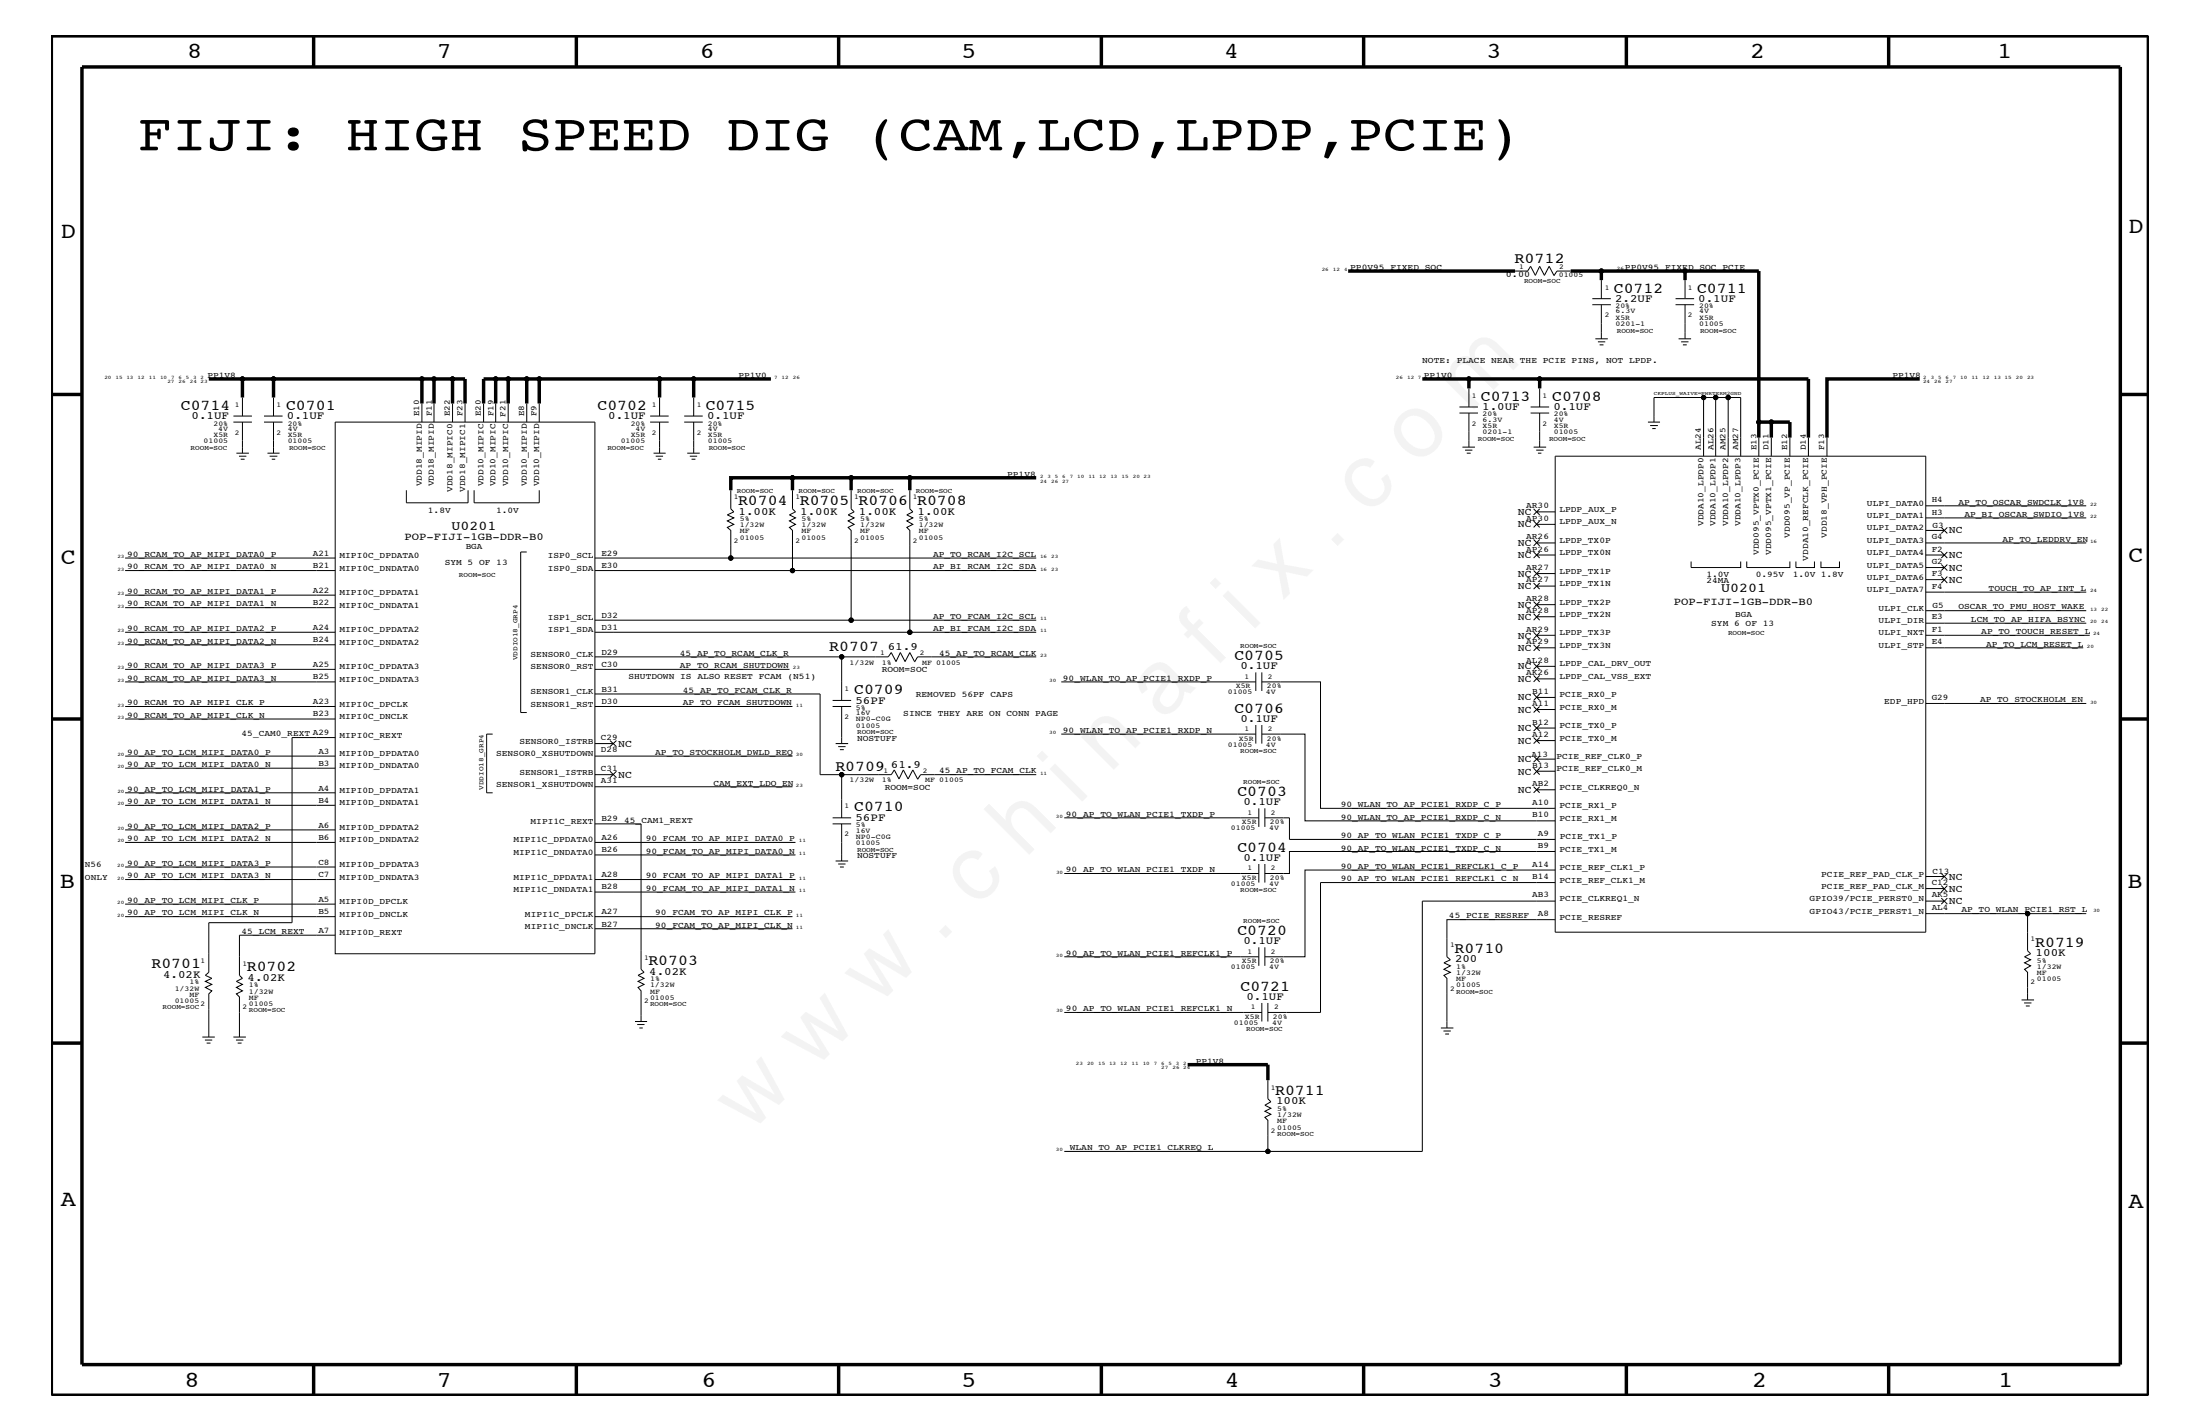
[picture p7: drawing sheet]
<svg xmlns="http://www.w3.org/2000/svg" width="432mm" height="279mm" viewBox="0 0 432 279" stroke-linecap="round" stroke-linejoin="round" font-family="sans-serif">
<g fill="none" stroke="#000" stroke-width=".2">
<path d="M297.4 53.2h2.4l.6-.9 .9 1.7 .9-1.7 .9 1.7 1-1.7 .9 1.7M308.3 53.2h-2.7l-.6 .9M312.5 58.6h3.7M312.5 59.8h3.7M314.3 55v3.6M314.3 59.8v6.7M328.9 58.6h3.6M328.9 59.8h3.6M330.7 55v3.6M330.7 59.8v6.7M47.6 78v3.6M53.7 78v3.6"/>
<path d="M82.8 79.2v3.6M85.2 79.2v3.6M88.8 79.2v3.6M91.3 79.2v3.6M94.9 79.2v3.6M97.3 79.2v3.6M99.7 79.2v3.6M103.4 79.2v3.6M105.8 79.2v3.6M129.5 78v3.6M313.1 66.5h2.5M313.6 67.1h1.5"/>
<path d="M314 67.7h.7M329.5 66.5h2.4M330 67.1h1.4M330.3 67.7h.8M334.4 78v11.5M336.7 78v11.5M339.2 78v11.5M45.8 82.8h3.6M45.8 81.6h3.6M46.4 88.9h2.5M46.9 89.5h1.4M47.2 90.1h.8"/>
<path d="M47.6 82.8v6.1M51.8 81.6h3.7M51.8 82.8h3.7M52.5 88.9h2.4M52.9 89.5h1.5M53.3 90.1h.7M53.7 82.8v6.1M65.8 82.8h51v104.3h-51zM79.8 96.2v2.5h12.1v-2.5M93.1 96.2v2.5h12.7v-2.5M127.6 82.8h3.6M127.6 81.6h3.6"/>
<path d="M128.3 88.9h2.3M128.7 89.5h1.4M129.1 90.1h.7M129.5 82.8v6.1M134.3 81.6h3.6M134.3 82.8h3.6M305.2 89.5h72.8v93.4h-72.8zM323.4 82.8h2.4M323.9 83.5h1.5M324.3 84.1h.7M324.6 82.8v-4.8h17.1v11.5M345.2 85.9v3.6"/>
<path d="M347.7 85.9v3.6M351.3 85.9v3.6M354.9 85.9v3.6M358.6 85.9v3.6M378 99.2h31.5M24.6 111.9h41.2M24.6 109.5h41.2M24.6 119.2h41.2M24.6 116.8h41.2M103.4 108.3h-1.2v31.5h1.2M116.8 111.9h38.7M116.8 109.5h26.6"/>
<path d="M143.4 107.1v2.4h60M155.5 107.1v4.8h47.9M167.1 107.1v14.6h36.3M301.6 108.9h3.6M301.6 106.5h3.6M301.6 100.4h3.6M301.6 112.5h3.6M301.6 115h3.6M301.6 118.6h3.6M301.6 102.9h3.6M331.9 110.2v1.2h9.8v-1.2M342.8 110.2v1.2h8.5v-1.2"/>
<path d="M352.5 110.2v1.2h3.6v-1.2M357.4 110.2v1.2h3.6v-1.2M378 111.4h3.6M378 113.7h3.6M378 101.6h31.5M378 108.9h3.6M378 106.5h31.5M378 104.1h3.6M378 116.2h31.5M378 119.8h31.5M381 110.8l1.2 1.1M381 113.1l1.2 1.3"/>
<path d="M381 108.3l1.2 1.2M381 103.5l1.2 1.2M382.2 110.8l-1.2 1.1M382.2 113.1l-1.2 1.3M382.2 108.3l-1.2 1.2M382.2 103.5l-1.2 1.2M24.6 124.1h41.2M24.6 131.3h41.2M24.6 138.6h41.2M24.6 133.8h41.2M24.6 126.5h41.2M116.8 124.1h61.8"/>
<path d="M116.8 121.7h50.3M116.8 131.3h38.1M116.8 128.9h48.4M116.8 138.6h38.7M116.8 136.2h44.2M208.3 133.8h34.5M251.3 133.8h7.9v24.8h46M301.6 124.6h3.6M301.6 127.1h3.6M301.6 136.8h3.6M301.6 130.7h3.6M301.6 133.2h3.6"/>
<path d="M301.6 121h3.6M301.6 139.2h3.6M378 122.3h31.5M378 124.6h32.2M378 127.1h30.9M378 138h31.5M24.6 148.4h41.2M24.6 141.1h41.2M24.6 150.7h41.2M24.6 158h41.2M24.6 155.6h41.2M65.8 144.7h-8.5v36.3h-16.3v9.8l-.7 .6 1.3 .6-1.3 .6 1.3 .5-1.3 .6 1.3 .7-.6 .6v8.5"/>
<path d="M96.7 144h-1.2v11.6h1.2M116.8 145.9h3.5M116.8 148.4h38.7M116.8 152h3.5M116.8 154.4h38.7M119.7 151.3l1.3 1.3M119.7 145.3l1.3 1.2M121 151.3l-1.3 1.3M121 145.3l-1.3 1.2M208.3 144h34.5M251.3 144h4.8v17.1h49.1M301.6 145.3h3.6"/>
<path d="M301.6 142.9h3.6M301.6 151.3h3.6M301.6 148.9h3.6M301.6 155h3.6M24.6 165.3h41.2M24.6 172.6h41.2M24.6 179.9h41.2M24.6 162.8h41.2M24.6 170.1h41.2M24.6 177.4h41.2M116.8 161.6h9v28.6l.6 .6-1.2 .6 1.2 .6-1.2 .6 1.2 .5-1.2 .6 .6 .7v6M116.8 167.7h39.3"/>
<path d="M116.8 165.3h39.3M116.8 175h39.3M116.8 172.6h39.3M116.8 179.9h38.7M208.9 171.4h34.5M208.9 160.5h34.5M253.1 164.7h52.1M259.2 173.2h46M279.2 176.8v49.1h-30.3M301.6 176.8h3.6M305.2 170.7h-49.1v17h-4.2M305.2 167.1h-52.1v4.3h-1.2"/>
<path d="M378 179.3h20M378 176.8h3.6M378 172h3.6M378 174.4h3.6M381 171.4l1.2 1.2M381 173.8l1.2 1.2M381 176.2l1.2 1.2M382.2 171.4l-1.2 1.2M382.2 173.8l-1.2 1.2M382.2 176.2l-1.2 1.2M409.5 179.3h-11.5v7.2l.6 .6-1.2 .6 1.2 .6-1.2 .6 1.2 .6-1.2 .7 .6 .6v5.4M65.8 183.5h-18.8v7.9l.6 .6-1.2 .6 1.2 .5-1.2 .6 1.2 .7-1.2 .6 .6 .6v7.9"/>
<path d="M116.8 182.2h38.7M208.9 198.7h35.1M208.9 187.7h34.5M301.6 180.4h3.6M396.8 196.2h2.4M397.3 196.8h1.4M397.6 197.4h.8M39.7 203.5h2.5M40.2 204.1h1.5M40.6 204.7h.7M45.8 203.5h2.5M46.3 204.1h1.5"/>
<path d="M46.7 204.7h.7M124.6 200.4h2.4M125.1 201h1.4M125.5 201.7h.7M248.9 222.9v3h-40"/>
<circle cx="314.3" cy="53.2" r=".42"/>
<circle cx="330.7" cy="53.2" r=".42"/>
<circle cx="47.6" cy="74.4" r=".42"/>
<circle cx="53.7" cy="74.4" r=".42"/>
<circle cx="82.8" cy="74.4" r=".42"/>
<circle cx="85.2" cy="74.4" r=".42"/>
<circle cx="88.8" cy="74.4" r=".42"/>
<circle cx="97.3" cy="74.4" r=".42"/>
<circle cx="99.7" cy="74.4" r=".42"/>
<circle cx="103.4" cy="74.4" r=".42"/>
<circle cx="105.8" cy="74.4" r=".42"/>
<circle cx="129.5" cy="74.4" r=".42"/>
<circle cx="334.4" cy="78" r=".42"/>
<circle cx="336.7" cy="78" r=".42"/>
<circle cx="339.2" cy="78" r=".42"/>
<circle cx="345.2" cy="82.8" r=".42"/>
<circle cx="347.7" cy="82.8" r=".42"/>
<circle cx="398" cy="179.3" r=".42"/>
</g>
<g fill="none" stroke="#000" stroke-width=".68" stroke-linecap="butt">
<path d="M10.1 7h411.6v266.8h-411.6zM16.1 13.1h400.1v254.6h-400.1zM61.6 7v6.1M113.1 7v6.1M164.6 7v6.1M216.2 7v6.1M267.6 7v6.1M319.2 7v6.1M370.7 7v6.1M264.6 53.2h32.8M308.3 53.2h36.9v29.6M314.3 53.2v1.8"/>
<path d="M330.7 53.2v1.8M10.1 77.4h6M41 74.4h12.7M47.6 74.4v3.6M82.8 74.4h-29.1v3.6M85.2 74.4h-2.4v4.8M88.8 79.2v-4.8h2.5v4.8M88.8 74.4h-3.6v4.8M97.3 74.4h-2.4v4.8M99.7 74.4h-2.4v4.8M103.4 74.4h-3.7v4.8M105.8 74.4h-2.4v4.8"/>
<path d="M129.5 74.4h-23.7v4.8M136.2 74.4h-6.7v3.6M302.2 74.4h52.7v11.5M376.8 74.4h-18.2v11.5M416.2 77.4h5.5M347.7 82.8v3.1M347.7 82.8h3.6v3.1M347.7 82.8h-2.5v3.1M10.1 141.1h6M416.2 141.1h5.5M10.1 204.7h6M416.2 204.7h5.5"/>
<path d="M61.6 267.7v6.1M113.1 267.7v6.1M164.6 267.7v6.1M216.2 268v5.8M267.6 267.7v6.1M319.2 267.7v6.1M370.7 267.7v6.1"/>
</g>
<g fill="#000">
<circle cx="314.3" cy="53.2" r=".42"/>
<circle cx="330.7" cy="53.2" r=".42"/>
<circle cx="47.6" cy="74.4" r=".42"/>
<circle cx="53.7" cy="74.4" r=".42"/>
<circle cx="82.8" cy="74.4" r=".42"/>
<circle cx="85.2" cy="74.4" r=".42"/>
<circle cx="88.8" cy="74.4" r=".42"/>
<circle cx="97.3" cy="74.4" r=".42"/>
<circle cx="99.7" cy="74.4" r=".42"/>
<circle cx="103.4" cy="74.4" r=".42"/>
<circle cx="105.8" cy="74.4" r=".42"/>
<circle cx="129.5" cy="74.4" r=".42"/>
<circle cx="334.3" cy="78" r=".42"/>
<circle cx="336.7" cy="78" r=".42"/>
<circle cx="339.2" cy="78" r=".42"/>
<circle cx="345.2" cy="82.8" r=".42"/>
<circle cx="347.6" cy="82.8" r=".42"/>
<circle cx="397.9" cy="179.3" r=".42"/>
</g>
<text font-size="17.6" x="147.1" y="222.6" transform="rotate(-45 147.1 222.6)">w w w . c h i n a f i x . c o m</text>
<text font-size="10.2" x="27" y="29.5">FIJI: HIGH SPEED DIG (CAM,LCD,LPDP,PCIE)</text>
<g font-size="4.5">
<text x="36.7" y="11.5">8</text>
<text x="85.8" y="11.5">7</text>
<text x="137.3" y="11.5">6</text>
<text x="188.7" y="11.5">5</text>
<text x="240.3" y="11.5">4</text>
<text x="291.8" y="11.5">3</text>
<text x="343.5" y="11.5">2</text>
<text x="392" y="11.5">1</text>
<text x="11.9" y="46.8">D</text>
<text x="417.7" y="45.7">D</text>
<text x="11.9" y="110.6">C</text>
<text x="417.7" y="110.4">C</text>
<text x="11.8" y="174.3">B</text>
<text x="417.6" y="174.2">B</text>
<text x="11.9" y="236.7">A</text>
<text x="417.7" y="237.1">A</text>
<text x="36.2" y="272.1">8</text>
<text x="85.8" y="272.1">7</text>
<text x="137.7" y="272.1">6</text>
<text x="188.7" y="272.1">5</text>
<text x="240.4" y="272.1">4</text>
<text x="292" y="272.1">3</text>
<text x="343.9" y="272.1">2</text>
<text x="392.2" y="272.1">1</text>
</g>
<g font-size="3">
<text x="297.2" y="51.7">R0712</text>
<text x="316.7" y="57.4">C0712</text>
<text x="333.1" y="57.4">C0711</text>
<text x="35.5" y="80.5">C0714</text>
<text x="56.1" y="80.5">C0701</text>
<text x="117.3" y="80.5">C0702</text>
<text x="138.5" y="80.5">C0715</text>
<text x="290.7" y="78.6">C0713</text>
<text x="304.6" y="78.6">C0708</text>
<text x="144.9" y="99.1">R0704</text>
<text x="157" y="99.1">R0705</text>
<text x="168.5" y="99.1">R0706</text>
<text x="180" y="99.1">R0708</text>
<text x="162.8" y="127.7">R0707</text>
<text x="242.3" y="129.6">C0705</text>
<text x="167.6" y="136.2">C0709</text>
<text x="242.3" y="139.8">C0706</text>
<text x="164" y="151.3">R0709</text>
<text x="167.6" y="159.2">C0710</text>
<text x="242.9" y="156.2">C0703</text>
<text x="242.9" y="167.1">C0704</text>
<text x="242.9" y="183.5">C0720</text>
<text x="399.5" y="185.8">R0719</text>
<text x="29.7" y="190">R0701</text>
<text x="48.4" y="190.6">R0702</text>
<text x="127.3" y="189.4">R0703</text>
<text x="285.5" y="187">R0710</text>
<text x="243.5" y="194.4">C0721</text>
<text x="250.3" y="214.9">R0711</text>
</g>
<g font-size="2.6">
<text x="88.6" y="104.1">U0201</text>
<text x="337.8" y="116.2">U0201</text>
</g>
<g font-size="2.2">
<text x="317" y="59.2">2.2UF</text>
<text x="333.3" y="59.2">0.1UF</text>
<text x="37.6" y="82.2">0.1UF</text>
<text x="56.3" y="82.2">0.1UF</text>
<text x="119.4" y="82.2">0.1UF</text>
<text x="138.8" y="82.2">0.1UF</text>
<text x="290.9" y="80.5">1.0UF</text>
<text x="304.9" y="80.5">0.1UF</text>
<text x="144.9" y="101">1.00K</text>
<text x="157.1" y="101">1.00K</text>
<text x="168.6" y="101">1.00K</text>
<text x="180.1" y="101">1.00K</text>
<text x="174.2" y="127.6">61.9</text>
<text x="243.5" y="131.3">0.1UF</text>
<text x="167.9" y="138">56PF</text>
<text x="243.5" y="141.7">0.1UF</text>
<text x="174.8" y="150.7">61.9</text>
<text x="167.9" y="161.1">56PF</text>
<text x="244.1" y="158">0.1UF</text>
<text x="244.1" y="168.9">0.1UF</text>
<text x="244.1" y="185.3">0.1UF</text>
<text x="32" y="191.9">4.02K</text>
<text x="127.4" y="191.2">4.02K</text>
<text x="285.6" y="188.8">200</text>
<text x="399.5" y="187.6">100K</text>
<text x="48.6" y="192.5">4.02K</text>
<text x="244.6" y="196.2">0.1UF</text>
<text x="250.4" y="216.7">100K</text>
</g>
<g font-size="2.1">
<text x="79.4" y="105.9">POP-FIJI-1GB-DDR-B0</text>
<text x="328.5" y="118.6">POP-FIJI-1GB-DDR-B0</text>
</g>
<g font-size="2">
<text x="297.9" y="101">NC</text>
<text x="297.9" y="103.5">NC</text>
<text x="297.9" y="107.1">NC</text>
<text x="382.5" y="104.7">NC</text>
<text x="297.9" y="109.5">NC</text>
<text x="297.9" y="113.1">NC</text>
<text x="382.5" y="112">NC</text>
<text x="382.5" y="109.5">NC</text>
<text x="297.9" y="115.6">NC</text>
<text x="297.9" y="119.2">NC</text>
<text x="382.5" y="114.4">NC</text>
<text x="297.9" y="121.7">NC</text>
<text x="297.9" y="125.3">NC</text>
<text x="297.9" y="127.7">NC</text>
<text x="297.9" y="131.3">NC</text>
<text x="297.9" y="133.8">NC</text>
<text x="297.9" y="137.4">NC</text>
<text x="297.9" y="139.8">NC</text>
<text x="297.9" y="143.5">NC</text>
<text x="121.3" y="146.5">NC</text>
<text x="297.9" y="145.9">NC</text>
<text x="297.9" y="149.5">NC</text>
<text x="121.3" y="152.6">NC</text>
<text x="297.9" y="152">NC</text>
<text x="297.9" y="155.6">NC</text>
<text x="382.5" y="172.6">NC</text>
<text x="382.5" y="175">NC</text>
<text x="382.5" y="177.4">NC</text>
</g>
<text font-size="1.8" x="295.6" y="54.4">0.00</text>
<g font-size="1.7">
<text x="265" y="52.9">PP0V95_FIXED_SOC</text>
<text x="318.9" y="52.9">PP0V95_FIXED_SOC_PCIE</text>
<text x="279.1" y="71.3">NOTE: PLACE NEAR THE PCIE PINS, NOT LPDP.</text>
<text x="40.7" y="74.1">PP1V8</text>
<text x="144.9" y="74.1">PP1V0</text>
<text x="279.5" y="74.1">PP1V0</text>
<text x="371.4" y="74.1">PP1V8</text>
<text x="82.3" y="81.6" transform="rotate(-90 82.3 81.6)">E10</text>
<text x="84.8" y="81.6" transform="rotate(-90 84.8 81.6)">F11</text>
<text x="88.3" y="81.6" transform="rotate(-90 88.3 81.6)">E22</text>
<text x="90.8" y="81.6" transform="rotate(-90 90.8 81.6)">F23</text>
<text x="94.4" y="81.6" transform="rotate(-90 94.4 81.6)">E20</text>
<text x="96.9" y="81.6" transform="rotate(-90 96.9 81.6)">F19</text>
<text x="99.2" y="81.7" transform="rotate(-90 99.2 81.7)">F21</text>
<text x="102.9" y="81.6" transform="rotate(-90 102.9 81.6)">E8</text>
<text x="105.3" y="81.6" transform="rotate(-90 105.3 81.6)">F9</text>
<text x="333.8" y="88.3" transform="rotate(-90 333.8 88.3)">AL24</text>
<text x="336.3" y="88.3" transform="rotate(-90 336.3 88.3)">AL26</text>
<text x="338.7" y="88.3" transform="rotate(-90 338.7 88.3)">AM25</text>
<text x="341.1" y="88.3" transform="rotate(-90 341.1 88.3)">AM27</text>
<text x="344.8" y="88.3" transform="rotate(-90 344.8 88.3)">E13</text>
<text x="347.1" y="88.3" transform="rotate(-90 347.1 88.3)">D11</text>
<text x="350.8" y="88.3" transform="rotate(-90 350.8 88.3)">E12</text>
<text x="354.4" y="88.3" transform="rotate(-90 354.4 88.3)">D14</text>
<text x="358.1" y="88.3" transform="rotate(-90 358.1 88.3)">F13</text>
<text x="82.8" y="95.4" transform="rotate(-90 82.8 95.4)">VDD18_MIPID</text>
<text x="85.2" y="95.4" transform="rotate(-90 85.2 95.4)">VDD18_MIPID</text>
<text x="94.9" y="95.4" transform="rotate(-90 94.9 95.4)">VDD10_MIPIC</text>
<text x="97.3" y="95.4" transform="rotate(-90 97.3 95.4)">VDD10_MIPIC</text>
<text x="99.7" y="95.4" transform="rotate(-90 99.7 95.4)">VDD10_MIPIC</text>
<text x="103.4" y="95.4" transform="rotate(-90 103.4 95.4)">VDD10_MIPID</text>
<text x="105.8" y="95.4" transform="rotate(-90 105.8 95.4)">VDD10_MIPID</text>
<text x="197.7" y="93.5">PP1V8</text>
<text x="84" y="100.6">1.8V</text>
<text x="88.8" y="96.5" transform="rotate(-90 88.8 96.5)">VDD18_MIPIC0</text>
<text x="91.3" y="96.5" transform="rotate(-90 91.3 96.5)">VDD18_MIPIC1</text>
<text x="97.4" y="100.6">1.0V</text>
<text x="299.6" y="99.7">AR30</text>
<text x="306.1" y="100.4">LPDP_AUX_P</text>
<text x="366.4" y="99.3">ULPI_DATA0</text>
<text x="366.4" y="101.6">ULPI_DATA1</text>
<text x="379.1" y="98.5">H4</text>
<text x="379.1" y="101">H3</text>
<text x="384.4" y="99">AP_TO_OSCAR_SWDCLK_1V8</text>
<text x="385.6" y="101.4">AP_BI_OSCAR_SWDIO_1V8</text>
<text x="91.4" y="107.7">BGA</text>
<text x="299.6" y="105.8">AR26</text>
<text x="299.6" y="102.1">AP30</text>
<text x="306.1" y="106.5">LPDP_TX0P</text>
<text x="306.1" y="102.9">LPDP_AUX_N</text>
<text x="334.3" y="103.2" transform="rotate(-90 334.3 103.2)">VDDA10_LPDP0</text>
<text x="336.7" y="103.2" transform="rotate(-90 336.7 103.2)">VDDA10_LPDP1</text>
<text x="339.2" y="103.2" transform="rotate(-90 339.2 103.2)">VDDA10_LPDP2</text>
<text x="341.6" y="103.2" transform="rotate(-90 341.6 103.2)">VDDA10_LPDP3</text>
<text x="351.3" y="105.5" transform="rotate(-90 351.3 105.5)">VDD095_VP_PCIE</text>
<text x="358.6" y="105.5" transform="rotate(-90 358.6 105.5)">VDD18_VPH_PCIE</text>
<text x="366.4" y="106.5">ULPI_DATA3</text>
<text x="366.4" y="104.1">ULPI_DATA2</text>
<text x="379.1" y="105.8">G4</text>
<text x="379.3" y="103.6">G3</text>
<text x="393" y="106.3">AP_TO_LEDDRV_EN</text>
<text x="25" y="109.3">90_RCAM_TO_AP_MIPI_DATA0_P</text>
<text x="25" y="111.7">90_RCAM_TO_AP_MIPI_DATA0_N</text>
<text x="61.4" y="109.1">A21</text>
<text x="61.4" y="111.4">B21</text>
<text x="66.6" y="109.5">MIPI0C_DPDATA0</text>
<text x="66.6" y="112">MIPI0C_DNDATA0</text>
<text x="87.3" y="110.8">SYM 5 OF 13</text>
<text x="107.5" y="112">ISP0_SDA</text>
<text x="107.5" y="109.5">ISP0_SCL</text>
<text x="118" y="111.4">E30</text>
<text x="118" y="109.1">E29</text>
<text x="183.1" y="109.3">AP_TO_RCAM_I2C_SCL</text>
<text x="183.1" y="111.7">AP_BI_RCAM_I2C_SDA</text>
<text x="299.6" y="108.2">AP26</text>
<text x="299.6" y="111.9">AR27</text>
<text x="306.1" y="108.9">LPDP_TX0N</text>
<text x="306.1" y="112.6">LPDP_TX1P</text>
<text x="334.9" y="113.1">1.0V</text>
<text x="344.6" y="113.1">0.95V</text>
<text x="345.2" y="108.9" transform="rotate(-90 345.2 108.9)">VDD095_VPTX0_PCIE</text>
<text x="347.6" y="108.9" transform="rotate(-90 347.6 108.9)">VDD095_VPTX1_PCIE</text>
<text x="351.9" y="113.1">1.0V 1.8V</text>
<text x="354.9" y="110" transform="rotate(-90 354.9 110)">VDDA10_REFCLK_PCIE</text>
<text x="366.4" y="111.4">ULPI_DATA5</text>
<text x="366.4" y="113.7">ULPI_DATA6</text>
<text x="366.4" y="108.9">ULPI_DATA4</text>
<text x="379.1" y="110.6">G2</text>
<text x="379.1" y="113.1">F3</text>
<text x="379.1" y="108.2">F2</text>
<text x="25" y="116.5">90_RCAM_TO_AP_MIPI_DATA1_P</text>
<text x="25" y="119">90_RCAM_TO_AP_MIPI_DATA1_N</text>
<text x="61.4" y="118.7">B22</text>
<text x="61.4" y="116.4">A22</text>
<text x="66.6" y="119.2">MIPI0C_DNDATA1</text>
<text x="66.6" y="116.8">MIPI0C_DPDATA1</text>
<text x="299.6" y="114.2">AP27</text>
<text x="299.6" y="117.9">AR28</text>
<text x="306.1" y="115">LPDP_TX1N</text>
<text x="306.1" y="118.6">LPDP_TX2P</text>
<text x="334.9" y="114.4">24MA</text>
<text x="366.4" y="116.2">ULPI_DATA7</text>
<text x="368.7" y="119.8">ULPI_CLK</text>
<text x="379.1" y="115.5">F4</text>
<text x="379.3" y="119.3">G5</text>
<text x="384.4" y="119.6">OSCAR_TO_PMU_HOST_WAKE</text>
<text x="390.3" y="115.9">TOUCH_TO_AP_INT_L</text>
<text x="25" y="123.8">90_RCAM_TO_AP_MIPI_DATA2_P</text>
<text x="61.4" y="123.6">A24</text>
<text x="66.6" y="124.1">MIPI0C_DPDATA2</text>
<text x="107.5" y="124.1">ISP1_SDA</text>
<text x="107.5" y="121.7">ISP1_SCL</text>
<text x="118" y="123.6">D31</text>
<text x="118" y="121.2">D32</text>
<text x="183.1" y="121.4">AP_TO_FCAM_I2C_SCL</text>
<text x="183.1" y="123.8">AP_BI_FCAM_I2C_SDA</text>
<text x="299.6" y="120.3">AP28</text>
<text x="299.6" y="124">AR29</text>
<text x="306.1" y="121">LPDP_TX2N</text>
<text x="306.1" y="124.7">LPDP_TX3P</text>
<text x="335.9" y="122.9">SYM 6 OF 13</text>
<text x="340.6" y="121">BGA</text>
<text x="368.7" y="122.3">ULPI_DIR</text>
<text x="368.7" y="124.7">ULPI_NXT</text>
<text x="379.1" y="121.5">E3</text>
<text x="379.1" y="124">F1</text>
<text x="386.8" y="122">LCM_TO_AP_HIFA_BSYNC</text>
<text x="388.9" y="124.4">AP_TO_TOUCH_RESET_L</text>
<text x="25" y="126.3">90_RCAM_TO_AP_MIPI_DATA2_N</text>
<text x="25" y="131.1">90_RCAM_TO_AP_MIPI_DATA3_P</text>
<text x="61.4" y="126">B24</text>
<text x="61.4" y="130.8">A25</text>
<text x="66.6" y="126.5">MIPI0C_DNDATA2</text>
<text x="66.6" y="131.3">MIPI0C_DPDATA3</text>
<text x="104.1" y="131.3">SENSOR0_RST</text>
<text x="104.1" y="128.9">SENSOR0_CLK</text>
<text x="118" y="130.8">C30</text>
<text x="118" y="128.5">D29</text>
<text x="133.4" y="131.1">AP_TO_RCAM_SHUTDOWN</text>
<text x="133.4" y="128.7">45_AP_TO_RCAM_CLK_R</text>
<text x="173.1" y="131.9">ROOM=SOC</text>
<text x="184.3" y="128.7">45_AP_TO_RCAM_CLK</text>
<text x="299.6" y="130">AL28</text>
<text x="299.6" y="126.4">AP29</text>
<text x="306.1" y="130.8">LPDP_CAL_DRV_OUT</text>
<text x="306.1" y="127.1">LPDP_TX3N</text>
<text x="368.7" y="127.1">ULPI_STP</text>
<text x="379.1" y="126.4">E4</text>
<text x="389.8" y="126.9">AP_TO_LCM_RESET_L</text>
<text x="25" y="133.5">90_RCAM_TO_AP_MIPI_DATA3_N</text>
<text x="61.4" y="133.3">B25</text>
<text x="66.6" y="133.8">MIPI0C_DNDATA3</text>
<text x="104.1" y="136.2">SENSOR1_CLK</text>
<text x="118" y="135.7">B31</text>
<text x="123.4" y="133.2">SHUTDOWN IS ALSO RESET FCAM (N51)</text>
<text x="134" y="136">45_AP_TO_FCAM_CLK_R</text>
<text x="179.7" y="136.8">REMOVED 56PF CAPS</text>
<text x="208.6" y="133.5">90_WLAN_TO_AP_PCIE1_RXDP_P</text>
<text x="299.6" y="132.4">AK26</text>
<text x="300.7" y="136.1">B11</text>
<text x="306.1" y="133.2">LPDP_CAL_VSS_EXT</text>
<text x="306.1" y="136.8">PCIE_RX0_P</text>
<text x="379.1" y="137.3">G29</text>
<text x="388.6" y="137.8">AP_TO_STOCKHOLM_EN</text>
<text x="25" y="138.4">90_RCAM_TO_AP_MIPI_CLK_P</text>
<text x="25" y="140.8">90_RCAM_TO_AP_MIPI_CLK_N</text>
<text x="61.4" y="138.1">A23</text>
<text x="61.4" y="140.6">B23</text>
<text x="66.6" y="138.6">MIPI0C_DPCLK</text>
<text x="66.6" y="141.1">MIPI0C_DNCLK</text>
<text x="104.1" y="138.6">SENSOR1_RST</text>
<text x="118" y="138.1">D30</text>
<text x="134" y="138.4">AP_TO_FCAM_SHUTDOWN</text>
<text x="177.3" y="140.4">SINCE THEY ARE ON CONN PAGE</text>
<text x="208.6" y="143.9">90_WLAN_TO_AP_PCIE1_RXDP_N</text>
<text x="300.7" y="138.5">A11</text>
<text x="300.7" y="142.2">B12</text>
<text x="306.1" y="139.2">PCIE_RX0_M</text>
<text x="306.1" y="142.9">PCIE_TX0_P</text>
<text x="369.8" y="138">EDP_HPD</text>
<text x="25" y="148.1">90_AP_TO_LCM_MIPI_DATA0_P</text>
<text x="47.4" y="144.5">45_CAM0_REXT A29</text>
<text x="62.5" y="147.9">A3</text>
<text x="66.6" y="144.7">MIPI0C_REXT</text>
<text x="66.6" y="148.4">MIPI0D_DPDATA0</text>
<text x="97.4" y="148.4">SENSOR0_XSHUTDOWN</text>
<text x="101.9" y="145.9">SENSOR0_ISTRB</text>
<text x="117.9" y="145.1">C29</text>
<text x="117.9" y="147.6">D28</text>
<text x="128.6" y="148.1">AP_TO_STOCKHOLM_DWLD_REQ</text>
<text x="168.2" y="145.3">NOSTUFF</text>
<text x="300.6" y="148.4">A13</text>
<text x="300.7" y="144.6">A12</text>
<text x="305.5" y="149">PCIE_REF_CLK0_P</text>
<text x="306.1" y="145.3">PCIE_TX0_M</text>
<text x="25" y="150.5">90_AP_TO_LCM_MIPI_DATA0_N</text>
<text x="25" y="155.4">90_AP_TO_LCM_MIPI_DATA1_P</text>
<text x="62.5" y="150.2">B3</text>
<text x="62.5" y="155.1">A4</text>
<text x="66.6" y="150.7">MIPI0D_DNDATA0</text>
<text x="66.6" y="155.6">MIPI0D_DPDATA1</text>
<text x="97.4" y="154.4">SENSOR1_XSHUTDOWN</text>
<text x="101.9" y="152">SENSOR1_ISTRB</text>
<text x="117.9" y="151.2">C31</text>
<text x="117.9" y="153.7">A31</text>
<text x="140" y="154.1">CAM_EXT_LDO_EN</text>
<text x="173.7" y="155">ROOM=SOC</text>
<text x="184.3" y="151.8">45_AP_TO_FCAM_CLK</text>
<text x="300.7" y="150.7">B13</text>
<text x="300.7" y="154.3">AB2</text>
<text x="305.5" y="151.3">PCIE_REF_CLK0_M</text>
<text x="306.1" y="155">PCIE_CLKREQ0_N</text>
<text x="25" y="157.8">90_AP_TO_LCM_MIPI_DATA1_N</text>
<text x="62.5" y="157.5">B4</text>
<text x="66.6" y="158">MIPI0D_DNDATA1</text>
<text x="104.1" y="161.7">MIPI1C_REXT</text>
<text x="118" y="161.1">B29</text>
<text x="122.5" y="161.4">45_CAM1_REXT</text>
<text x="209.2" y="160.2">90_AP_TO_WLAN_PCIE1_TXDP_P</text>
<text x="263.1" y="158.4">90_WLAN_TO_AP_PCIE1_RXDP_C_P</text>
<text x="263.1" y="160.8">90_WLAN_TO_AP_PCIE1_RXDP_C_N</text>
<text x="300.7" y="160.3">B10</text>
<text x="300.7" y="157.9">A10</text>
<text x="306.1" y="161.1">PCIE_RX1_M</text>
<text x="306.1" y="158.6">PCIE_RX1_P</text>
<text x="25" y="165">90_AP_TO_LCM_MIPI_DATA2_N</text>
<text x="25" y="162.7">90_AP_TO_LCM_MIPI_DATA2_P</text>
<text x="62.5" y="164.8">B6</text>
<text x="62.5" y="162.4">A6</text>
<text x="66.6" y="165.3">MIPI0D_DNDATA2</text>
<text x="66.6" y="162.8">MIPI0D_DPDATA2</text>
<text x="100.8" y="167.8">MIPI1C_DNDATA0</text>
<text x="100.8" y="165.3">MIPI1C_DPDATA0</text>
<text x="118" y="167.2">B26</text>
<text x="118" y="164.8">A26</text>
<text x="126.7" y="167.5">90_FCAM_TO_AP_MIPI_DATA0_N</text>
<text x="126.7" y="165">90_FCAM_TO_AP_MIPI_DATA0_P</text>
<text x="263.1" y="164.5">90_AP_TO_WLAN_PCIE1_TXDP_C_P</text>
<text x="263.1" y="166.9">90_AP_TO_WLAN_PCIE1_TXDP_C_N</text>
<text x="301.8" y="163.9">A9</text>
<text x="301.8" y="166.4">B9</text>
<text x="306.1" y="167.1">PCIE_TX1_M</text>
<text x="306.2" y="164.7">PCIE_TX1_P</text>
<text x="16.7" y="172.6">ONLY</text>
<text x="16.7" y="170.1">N56</text>
<text x="25" y="172.3">90_AP_TO_LCM_MIPI_DATA3_N</text>
<text x="25" y="169.9">90_AP_TO_LCM_MIPI_DATA3_P</text>
<text x="62.5" y="169.7">C8</text>
<text x="62.5" y="172.1">C7</text>
<text x="66.6" y="170.1">MIPI0D_DPDATA3</text>
<text x="66.6" y="172.6">MIPI0D_DNDATA3</text>
<text x="100.8" y="172.6">MIPI1C_DPDATA1</text>
<text x="118" y="172.1">A28</text>
<text x="126.7" y="172.3">90_FCAM_TO_AP_MIPI_DATA1_P</text>
<text x="168.2" y="168.3">NOSTUFF</text>
<text x="209.2" y="171.1">90_AP_TO_WLAN_PCIE1_TXDP_N</text>
<text x="263.1" y="170.5">90_AP_TO_WLAN_PCIE1_REFCLK1_C_P</text>
<text x="263.1" y="172.9">90_AP_TO_WLAN_PCIE1_REFCLK1_C_N</text>
<text x="300.7" y="172.4">B14</text>
<text x="300.7" y="170">A14</text>
<text x="306.1" y="173.2">PCIE_REF_CLK1_M</text>
<text x="306.1" y="170.7">PCIE_REF_CLK1_P</text>
<text x="357.5" y="172">PCIE_REF_PAD_CLK_P</text>
<text x="379.1" y="173.7">C12</text>
<text x="379.3" y="171.5">C13</text>
<text x="25" y="179.6">90_AP_TO_LCM_MIPI_CLK_N</text>
<text x="25" y="177.2">90_AP_TO_LCM_MIPI_CLK_P</text>
<text x="62.5" y="179.4">B5</text>
<text x="62.5" y="176.9">A5</text>
<text x="66.6" y="179.9">MIPI0D_DNCLK</text>
<text x="66.6" y="177.4">MIPI0D_DPCLK</text>
<text x="100.8" y="175">MIPI1C_DNDATA1</text>
<text x="103" y="179.9">MIPI1C_DPCLK</text>
<text x="118" y="174.5">B28</text>
<text x="118" y="179.4">A27</text>
<text x="126.7" y="174.8">90_FCAM_TO_AP_MIPI_DATA1_N</text>
<text x="128.6" y="179.6">90_FCAM_TO_AP_MIPI_CLK_P</text>
<text x="300.7" y="176.1">AB3</text>
<text x="301.8" y="179.7">A8</text>
<text x="306.1" y="176.8">PCIE_CLKREQ1_N</text>
<text x="355.2" y="179.3">GPIO43/PCIE_PERST1_N</text>
<text x="355.2" y="176.8">GPIO39/PCIE_PERST0_N</text>
<text x="357.5" y="174.4">PCIE_REF_PAD_CLK_M</text>
<text x="379.1" y="178.5">AL4</text>
<text x="379.1" y="176.1">AK5</text>
<text x="385" y="179">AP_TO_WLAN_PCIE1_RST_L</text>
<text x="47.4" y="183.2">45_LCM_REXT</text>
<text x="62.5" y="183">A7</text>
<text x="66.6" y="183.5">MIPI0D_REXT</text>
<text x="103" y="182.2">MIPI1C_DNCLK</text>
<text x="118" y="181.8">B27</text>
<text x="128.6" y="182.1">90_FCAM_TO_AP_MIPI_CLK_N</text>
<text x="284.4" y="180.2">45_PCIE_RESREF</text>
<text x="306.1" y="180.5">PCIE_RESREF</text>
<text x="209.2" y="187.5">90_AP_TO_WLAN_PCIE1_REFCLK1_P</text>
<text x="209.2" y="198.4">90_AP_TO_WLAN_PCIE1_REFCLK1_N</text>
<text x="234.7" y="208.7">PP1V8</text>
<text x="210" y="225.7">WLAN_TO_AP_PCIE1_CLKREQ_L</text>
</g>
<g font-size="1.4">
<text x="298.2" y="52.8">1</text>
<text x="306" y="52.8">2</text>
<text x="299.1" y="55.6">ROOM=SOC</text>
<text x="305.9" y="54.4">01005</text>
<text x="315" y="56.8">1</text>
<text x="331.3" y="56.8">1</text>
<text x="315" y="62.3">2</text>
<text x="317.1" y="62.8">X5R</text>
<text x="317.1" y="60.4">20%</text>
<text x="317.1" y="64">0201-1</text>
<text x="317.1" y="61.5">6.3V</text>
<text x="317.3" y="65.3">ROOM=SOC</text>
<text x="331.3" y="62.3">2</text>
<text x="333.5" y="61.5">4V</text>
<text x="333.5" y="64">01005</text>
<text x="333.5" y="62.8">X5R</text>
<text x="333.5" y="60.4">20%</text>
<text x="333.7" y="65.3">ROOM=SOC</text>
<text x="288.9" y="78">1</text>
<text x="41.9" y="83.5">20%</text>
<text x="46.1" y="79.9">1</text>
<text x="54.3" y="79.9">1</text>
<text x="56.5" y="83.5">20%</text>
<text x="123.8" y="83.5">20%</text>
<text x="127.9" y="79.9">1</text>
<text x="136.7" y="79.9">1</text>
<text x="138.9" y="83.5">20%</text>
<text x="288.9" y="83.5">2</text>
<text x="291" y="83.9">X5R</text>
<text x="291" y="81.6">20%</text>
<text x="291" y="82.7">6.3V</text>
<text x="302.8" y="83.5">2</text>
<text x="302.8" y="78">1</text>
<text x="305" y="82.7">4V</text>
<text x="305" y="83.9">X5R</text>
<text x="305" y="81.6">20%</text>
<text x="37.4" y="88.3">ROOM=SOC</text>
<text x="40" y="87">01005</text>
<text x="41.9" y="85.8">X5R</text>
<text x="42.8" y="84.5">4V</text>
<text x="46.1" y="85.3">2</text>
<text x="54.3" y="85.3">2</text>
<text x="56.5" y="87">01005</text>
<text x="56.5" y="84.5">4V</text>
<text x="56.5" y="85.8">X5R</text>
<text x="56.7" y="88.3">ROOM=SOC</text>
<text x="119.2" y="88.3">ROOM=SOC</text>
<text x="121.8" y="87">01005</text>
<text x="123.8" y="85.8">X5R</text>
<text x="124.7" y="84.5">4V</text>
<text x="127.9" y="85.3">2</text>
<text x="136.7" y="85.3">2</text>
<text x="138.9" y="87">01005</text>
<text x="138.9" y="85.8">X5R</text>
<text x="138.9" y="84.5">4V</text>
<text x="139.1" y="88.3">ROOM=SOC</text>
<text x="290.1" y="86.5">ROOM=SOC</text>
<text x="291" y="85.2">0201-1</text>
<text x="304" y="86.5">ROOM=SOC</text>
<text x="305" y="85.2">01005</text>
<text x="144" y="98">1</text>
<text x="144.6" y="96.8">ROOM=SOC</text>
<text x="156.1" y="98">1</text>
<text x="156.7" y="96.8">ROOM=SOC</text>
<text x="167.6" y="98">1</text>
<text x="168.2" y="96.8">ROOM=SOC</text>
<text x="179.2" y="98">1</text>
<text x="179.7" y="96.8">ROOM=SOC</text>
<text x="144" y="106.5">2</text>
<text x="145.2" y="103.5">1/32W</text>
<text x="145.2" y="105.9">01005</text>
<text x="145.2" y="104.7">MF</text>
<text x="145.2" y="102.2">5%</text>
<text x="156.1" y="106.5">2</text>
<text x="157.3" y="104.7">MF</text>
<text x="157.3" y="102.2">5%</text>
<text x="157.3" y="103.5">1/32W</text>
<text x="157.3" y="105.9">01005</text>
<text x="167.6" y="106.5">2</text>
<text x="168.8" y="104.7">MF</text>
<text x="168.8" y="102.2">5%</text>
<text x="168.8" y="103.5">1/32W</text>
<text x="168.8" y="105.9">01005</text>
<text x="179.2" y="106.5">2</text>
<text x="180.3" y="103.5">1/32W</text>
<text x="180.3" y="105.9">01005</text>
<text x="180.3" y="104.7">MF</text>
<text x="180.3" y="102.2">5%</text>
<text x="90.1" y="113.1">ROOM=SOC</text>
<text x="339.2" y="124.7">ROOM=SOC</text>
<text x="101.6" y="129.6" transform="rotate(-90 101.6 129.6)">VDDIO18_GRP4</text>
<text x="166.8" y="130.5">1/32W</text>
<text x="172.7" y="128.5">1</text>
<text x="173.1" y="130.5">1%</text>
<text x="180.5" y="128.5">2</text>
<text x="181" y="130.5">MF 01005</text>
<text x="243.4" y="127.1">ROOM=SOC</text>
<text x="165.8" y="135.6">1</text>
<text x="241" y="136.2">01005</text>
<text x="242.6" y="135">X5R</text>
<text x="244.3" y="133.2">1</text>
<text x="248.5" y="136.2">4V</text>
<text x="248.7" y="135">20%</text>
<text x="248.8" y="133.2">2</text>
<text x="165.8" y="141.1">2</text>
<text x="168" y="142.8">01005</text>
<text x="168" y="140.3">16V</text>
<text x="168" y="141.5">NP0-C0G</text>
<text x="168" y="139.2">5%</text>
<text x="244.3" y="143.5">1</text>
<text x="248.8" y="143.5">2</text>
<text x="168.2" y="144">ROOM=SOC</text>
<text x="241" y="146.5">01005</text>
<text x="243.2" y="145.3">X5R</text>
<text x="243.4" y="147.7">ROOM=SOC</text>
<text x="248.5" y="146.5">4V</text>
<text x="248.7" y="145.3">20%</text>
<text x="94.9" y="155" transform="rotate(-90 94.9 155)">VDDIO18_GRP4</text>
<text x="166.8" y="153.5">1/32W</text>
<text x="173.1" y="153.5">1%</text>
<text x="173.4" y="151.6">1</text>
<text x="181.1" y="151.6">2</text>
<text x="181.6" y="153.5">MF 01005</text>
<text x="244" y="153.8">ROOM=SOC</text>
<text x="165.8" y="158.6">1</text>
<text x="243.8" y="161.7">X5R</text>
<text x="244.9" y="159.9">1</text>
<text x="249.3" y="161.7">20%</text>
<text x="249.4" y="159.9">2</text>
<text x="165.8" y="164.1">2</text>
<text x="168" y="165.8">01005</text>
<text x="168" y="163.4">16V</text>
<text x="168" y="164.5">NP0-C0G</text>
<text x="168" y="162.2">5%</text>
<text x="168.2" y="167.1">ROOM=SOC</text>
<text x="241.6" y="162.8">01005</text>
<text x="249.1" y="162.8">4V</text>
<text x="241.6" y="173.8">01005</text>
<text x="243.8" y="172.6">X5R</text>
<text x="244.9" y="170.7">1</text>
<text x="249.1" y="173.8">4V</text>
<text x="249.3" y="172.6">20%</text>
<text x="249.4" y="170.7">2</text>
<text x="243.4" y="175">ROOM=SOC</text>
<text x="244" y="181">ROOM=SOC</text>
<text x="284.7" y="185.9">1</text>
<text x="398.5" y="184.7">1</text>
<text x="39.4" y="188.9">1</text>
<text x="47.6" y="189.5">1</text>
<text x="126.4" y="188.3">1</text>
<text x="241.6" y="190.2">01005</text>
<text x="243.8" y="188.9">X5R</text>
<text x="244.9" y="187.1">1</text>
<text x="249.1" y="190.2">4V</text>
<text x="249.3" y="188.9">20%</text>
<text x="249.4" y="187.1">2</text>
<text x="285.8" y="190.2">1%</text>
<text x="285.8" y="191.4">1/32W</text>
<text x="399.8" y="190.2">1/32W</text>
<text x="399.8" y="188.9">5%</text>
<text x="399.8" y="191.4">MF</text>
<text x="34.3" y="194.4">1/32W</text>
<text x="34.3" y="196.8">01005</text>
<text x="37.2" y="193.2">1%</text>
<text x="37.2" y="195.6">MF</text>
<text x="39.4" y="197.4">2</text>
<text x="48.9" y="193.7">1%</text>
<text x="48.9" y="196.2">MF</text>
<text x="48.9" y="195">1/32W</text>
<text x="48.9" y="197.4">01005</text>
<text x="126.4" y="196.8">2</text>
<text x="127.6" y="193.7">1/32W</text>
<text x="127.6" y="196.2">01005</text>
<text x="127.6" y="197.4">ROOM=SOC</text>
<text x="127.6" y="195">MF</text>
<text x="127.6" y="192.6">1%</text>
<text x="284.7" y="194.4">2</text>
<text x="285.8" y="192.6">MF</text>
<text x="285.8" y="193.7">01005</text>
<text x="285.8" y="195">ROOM=SOC</text>
<text x="398.5" y="193.1">2</text>
<text x="399.8" y="192.6">01005</text>
<text x="31.9" y="198.1">ROOM=SOC</text>
<text x="47.6" y="198.1">2</text>
<text x="48.9" y="198.7">ROOM=SOC</text>
<text x="242.2" y="201">01005</text>
<text x="244.3" y="199.8">X5R</text>
<text x="244.6" y="202.3">ROOM=SOC</text>
<text x="245.5" y="198.1">1</text>
<text x="249.7" y="201">4V</text>
<text x="249.9" y="199.8">20%</text>
<text x="250.1" y="198.1">2</text>
<text x="249.4" y="213.8">1</text>
<text x="250.7" y="221.7">01005</text>
<text x="250.7" y="219.2">1/32W</text>
<text x="250.7" y="218">5%</text>
<text x="250.7" y="220.4">MF</text>
<text x="249.4" y="222.3">2</text>
<text x="250.7" y="222.9">ROOM=SOC</text>
</g>
<g font-size="1">
<text x="259.4" y="53.2">26</text>
<text x="261.6" y="53.2">12</text>
<text x="263.8" y="53.2">4</text>
<text x="317.3" y="52.9">26</text>
<text x="20.5" y="74.4">20</text>
<text x="22.7" y="74.4">15 13</text>
<text x="27" y="74.4">12</text>
<text x="29.2" y="74.4">11</text>
<text x="31.4" y="74.4">10</text>
<text x="32.9" y="75.2">27</text>
<text x="33.6" y="74.4">7</text>
<text x="35.1" y="74.4">6</text>
<text x="35.1" y="75.2">26</text>
<text x="36.5" y="74.4">5</text>
<text x="37.3" y="75.2">24 23</text>
<text x="37.9" y="74.4">3</text>
<text x="39.4" y="74.4">2</text>
<text x="152" y="74.4">7</text>
<text x="153.4" y="74.4">12</text>
<text x="155.6" y="74.4">26</text>
<text x="274" y="74.4">26</text>
<text x="276.2" y="74.4">12 7</text>
<text x="324.6" y="77.4">CKPLUS_WAIVE=PWRTERM2GND</text>
<text x="377.4" y="75.2">24</text>
<text x="377.4" y="74.4">2</text>
<text x="379" y="74.4">3</text>
<text x="379.6" y="75.2">26</text>
<text x="380.4" y="74.4">5</text>
<text x="381.8" y="75.2">27</text>
<text x="381.8" y="74.4">6</text>
<text x="383.3" y="74.4">7</text>
<text x="384.7" y="74.4">10</text>
<text x="386.9" y="74.4">11</text>
<text x="389.1" y="74.4">12</text>
<text x="391.3" y="74.4">13 15</text>
<text x="395.6" y="74.4">20</text>
<text x="397.8" y="74.4">23</text>
<text x="204.1" y="93.8">2</text>
<text x="204.1" y="94.7">24</text>
<text x="205.6" y="93.8">3</text>
<text x="206.3" y="94.7">26 27</text>
<text x="207" y="93.8">5</text>
<text x="208.4" y="93.8">6</text>
<text x="210" y="93.8">7</text>
<text x="211.4" y="93.8">10</text>
<text x="213.6" y="93.8">11 12</text>
<text x="217.9" y="93.8">13</text>
<text x="220.1" y="93.8">15</text>
<text x="222.3" y="93.8">20 23</text>
<text x="410.2" y="99.3">22</text>
<text x="410.2" y="101.6">22</text>
<text x="410.2" y="106.5">16</text>
<text x="23" y="109.5">23</text>
<text x="23" y="112">23</text>
<text x="204.1" y="112">16</text>
<text x="204.1" y="109.5">16</text>
<text x="206.3" y="112">23</text>
<text x="206.3" y="109.5">23</text>
<text x="23" y="119.2">23</text>
<text x="23" y="116.8">23</text>
<text x="410.2" y="116.2">24</text>
<text x="410.2" y="119.8">13</text>
<text x="412.4" y="119.8">22</text>
<text x="23" y="124.1">23</text>
<text x="204.1" y="124.1">11</text>
<text x="204.1" y="121.7">11</text>
<text x="410.2" y="122.3">20</text>
<text x="410.8" y="124.7">24</text>
<text x="412.4" y="122.3">24</text>
<text x="23" y="131.3">23</text>
<text x="23" y="126.5">23</text>
<text x="155.6" y="131.3">23</text>
<text x="204.1" y="128.9">23</text>
<text x="409.6" y="127.1">20</text>
<text x="23" y="133.8">23</text>
<text x="205.9" y="133.8">30</text>
<text x="23" y="141.1">23</text>
<text x="23" y="138.6">23</text>
<text x="156.2" y="138.6">11</text>
<text x="410.2" y="138">30</text>
<text x="23" y="148.4">20</text>
<text x="156.2" y="148.4">30</text>
<text x="205.9" y="144">30</text>
<text x="23" y="150.7">20</text>
<text x="23" y="155.6">20</text>
<text x="156.2" y="154.4">23</text>
<text x="204.1" y="152">11</text>
<text x="23" y="158">20</text>
<text x="207.3" y="160.5">30</text>
<text x="23" y="165.3">20</text>
<text x="23" y="162.8">20</text>
<text x="156.8" y="167.8">11</text>
<text x="156.8" y="165.3">11</text>
<text x="23" y="172.6">20</text>
<text x="23" y="170.1">20</text>
<text x="156.8" y="172.6">11</text>
<text x="207.3" y="171.4">30</text>
<text x="23" y="179.9">20</text>
<text x="23" y="177.4">20</text>
<text x="156.2" y="179.9">11</text>
<text x="156.8" y="175">11</text>
<text x="410.8" y="179">30</text>
<text x="156.2" y="182.2">11</text>
<text x="207.3" y="187.7">30</text>
<text x="207.3" y="198.7">30</text>
<text x="211.2" y="208.9">23</text>
<text x="213.4" y="208.9">20</text>
<text x="215.6" y="208.9">15 13</text>
<text x="219.9" y="208.9">12</text>
<text x="222.1" y="208.9">11</text>
<text x="224.3" y="208.9">10</text>
<text x="226.5" y="208.9">7</text>
<text x="227.9" y="209.8">27</text>
<text x="227.9" y="208.9">6</text>
<text x="229.4" y="208.9">5</text>
<text x="230.1" y="209.8">26 24</text>
<text x="230.8" y="208.9">3</text>
<text x="232.2" y="208.9">2</text>
<text x="207.3" y="225.9">30</text>
</g>
</svg>
